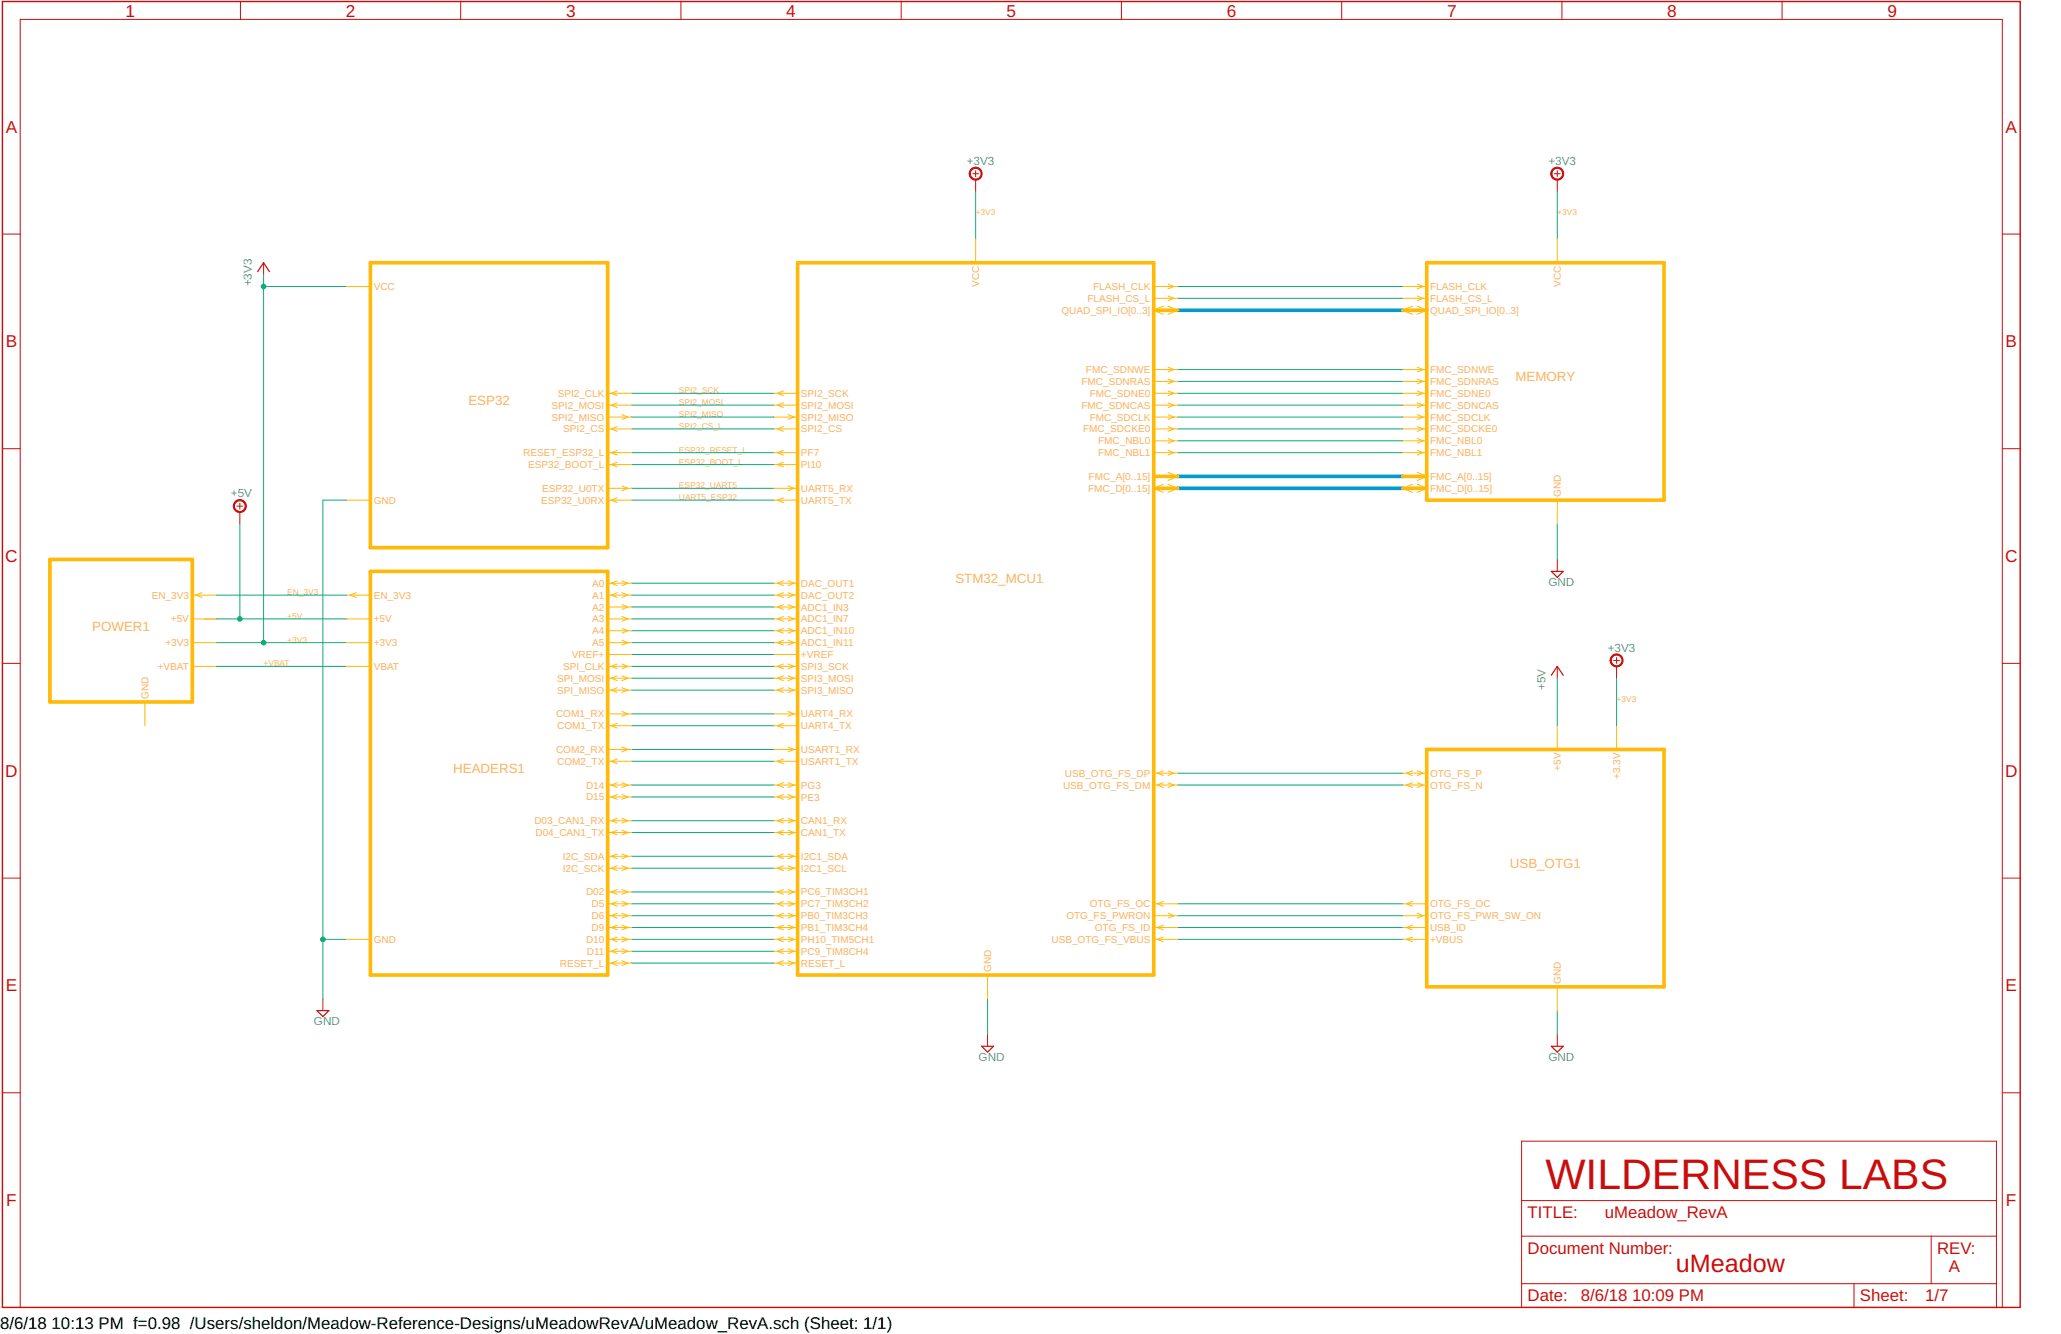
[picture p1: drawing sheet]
<svg xmlns="http://www.w3.org/2000/svg" width="432mm" height="279mm" viewBox="0 0 432 279" stroke-linecap="round" stroke-linejoin="round" font-family="sans-serif">
<path d="M.5 .3h422.7v273.5h-422.7z" fill="none" stroke="#c90d0c" stroke-width=".3"/>
<g fill="none" stroke="#c90d0c" stroke-width=".21">
<path d="M50.4 .3v3.8M96.5 .3v3.8M142.7 .3v3.8M188.8 .3v3.8M234.9 .3v3.8M281.1 .3v3.8M327.2 .3v3.8M373.4 .3v3.8M203.8 36.4h1.2M204.4 35.8v1.2M204.4 37.6v2.5M325.6 36.4h1.3"/>
<path d="M326.3 35.8v1.2M326.3 37.6v2.5M.5 49h3.7M55.2 55v2.5M419.5 49h3.7M.5 94h3.7M419.5 94h3.7M49.6 106h1.3M50.2 105.4v1.2M50.2 107.3v2.4M326.3 117.2v2.5M.5 138.9h3.7"/>
<path d="M326.3 139.6v2.4M338.1 138.3h1.2M338.7 137.7v1.2M338.7 139.6v2.4M419.5 138.9h3.7M.5 183.9h3.7M419.5 183.9h3.7M67.6 209.2v2.5M206.9 216.6v2.5M326.3 216.6v2.5M.5 228.9h3.7M318.8 239h99.5v34.8h-99.5z"/>
<path d="M419.5 228.9h3.7M318.8 258.9h99.5M318.8 251.5h99.5M404.6 258.9v10M4.2 273.8v-269.7h415.3v269.7M318.8 268.9h99.5M388.4 268.9v4.9"/>
</g>
<path d="M54 56.9l1.2-1.9 1.3 1.9M325 119.7h2.5l-1.2 1.2zM325 141.4l1.3-1.8 1.2 1.8M66.4 211.7h2.5l-1.3 1.2zM205.7 219.1h2.5l-1.3 1.3zM325 219.1h2.5l-1.2 1.3z" fill="none" stroke="#c90d0c" stroke-width=".25"/>
<g fill="#c90d0c" stroke="#c90d0c" stroke-width=".21">
<path d="M49.3 105.1a1.37 1.37 0 0 1 2.1 .2 1.37 1.37 0 0 1-.8 2 1.37 1.37 0 0 1-1.7-1.3h.2a1.12 1.12 0 0 1 1.7-.9 1.12 1.12 0 0 1 .1 1.9 1.12 1.12 0 0 1-1.8-.7v-.3h-.2z" fill-rule="evenodd"/>
<path d="M337.7 137.4a1.36 1.36 0 0 1 2.2 .2 1.36 1.36 0 0 1-.8 2 1.36 1.36 0 0 1-1.8-1.3h.3a1.13 1.13 0 0 1 1.5-1 1.13 1.13 0 0 1 .3 1.8 1.13 1.13 0 0 1-1.8-.5v-.3h-.3z" fill-rule="evenodd"/>
<path d="M203.4 35.4a1.36 1.36 0 0 1 2.2 .2 1.36 1.36 0 0 1-.8 2.1 1.36 1.36 0 0 1-1.7-1.3h.2a1.12 1.12 0 0 1 1.7-1 1.12 1.12 0 0 1 .1 1.9 1.12 1.12 0 0 1-1.8-.6v-.3h-.2z" fill-rule="evenodd"/>
<path d="M325.3 35.4a1.37 1.37 0 0 1 2.1 .3 1.37 1.37 0 0 1-.8 2 1.37 1.37 0 0 1-1.7-1.3h.2a1.11 1.11 0 0 1 1.6-1.1 1.11 1.11 0 0 1 .3 1.9 1.11 1.11 0 0 1-1.8-.5l-.1-.3h-.2z" fill-rule="evenodd"/>
</g>
<path d="M246.7 65h47.2M246.7 99.8h47.2M246.7 102.3h47.2" fill="none" stroke="#0598d7" stroke-width=".76"/>
<g fill="none" stroke="#0dab76" stroke-width=".21">
<path d="M55.2 57.5v77.1M204.4 40.1v10M326.3 40.1v10M55.2 60h17.4M246.7 60h47.2M246.7 62.5h47.2M246.7 77.4h47.2M246.7 79.9h47.2M132.3 94.8h29.8M132.3 82.4h29.8M132.3 84.9h29.8M132.3 87.4h29.8"/>
<path d="M132.3 89.8h29.8M132.3 97.3h29.8M246.7 94.8h47.2M246.7 82.4h47.2M246.7 84.9h47.2M246.7 87.4h47.2M246.7 89.8h47.2M246.7 92.3h47.2M50.2 109.7v19.9M72.6 104.8h-5v104.4M132.3 102.3h29.8M132.3 104.8h29.8"/>
<path d="M326.3 109.7v7.5M42.8 129.6h29.8M45.3 134.6h27.3M45.3 139.6h27.3M45.3 124.7h27.3M132.3 134.6h29.8M132.3 129.6h29.8M132.3 139.6h29.8M132.3 124.7h29.8M132.3 122.2h29.8M132.3 127.1h29.8M132.3 132.1h29.8"/>
<path d="M132.3 137.1h29.8M132.3 142h29.8M132.3 144.5h29.8M132.3 149.5h29.8M132.3 152h29.8M132.3 157h29.8M132.3 159.4h29.8M326.3 142v10M338.7 142v10M132.3 164.4h29.8M132.3 166.9h29.8M132.3 171.9h29.8"/>
<path d="M132.3 174.4h29.8M132.3 179.3h29.8M246.7 164.4h47.2M246.7 161.9h47.2M67.6 196.7h5M132.3 196.7h29.8M132.3 181.8h29.8M132.3 186.8h29.8M132.3 189.3h29.8M132.3 191.8h29.8M132.3 194.3h29.8M132.3 199.2h29.8"/>
<path d="M246.7 196.7h47.2M246.7 189.3h47.2M246.7 191.8h47.2M246.7 194.3h47.2M132.3 201.7h29.8M206.9 209.2v7.4M326.3 211.7v4.9"/>
</g>
<g fill="#0dab76" stroke="#0dab76" stroke-width=".21">
<circle cx="67.6" cy="196.7" r=".49"/>
<circle cx="55.2" cy="134.6" r=".49"/>
<circle cx="55.2" cy="60" r=".49"/>
<circle cx="50.2" cy="129.6" r=".49"/>
</g>
<path d="M77.6 55h49.7v59.7h-49.7zM167.1 55h74.6v149.2h-74.6zM298.9 55h49.7v49.8h-49.7zM241.7 65h5M293.9 65h5M241.7 99.8h5M293.9 99.8h5M10.5 117.2h29.8v29.8h-29.8zM77.6 119.7h49.7v84.5h-49.7zM241.7 102.3h5M293.9 102.3h5M298.9 157h49.7v49.7h-49.7z" fill="none" stroke="#ffba08" stroke-width=".76"/>
<g fill="none" stroke="#ffba08" stroke-width=".21">
<path d="M204.4 50.1v4.9M244.7 59.5l1.2 .5-1.2 .5M296.9 59.5l1.3 .5-1.3 .5M326.3 50.1v4.9M72.6 60h5M241.7 79.9h5M241.7 77.4h5M241.7 60h5M241.7 62.5h5M242.5 65.3l1.2 .5M243.7 64.1l-1.2 .5M244.7 79.4l1.2 .5-1.2 .5"/>
<path d="M244.7 76.9l1.2 .5-1.2 .5M244.7 62l1.2 .5-1.2 .5M244.7 64.1l1.2 .5M245.9 65.3l-1.2 .5M293.9 79.9h5M293.9 77.4h5M293.9 60h5M293.9 62.5h5M294.7 65.3l1.2 .5M295.9 64.1l-1.2 .5M296.9 79.4l1.3 .5-1.3 .5M296.9 76.9l1.3 .5-1.3 .5"/>
<path d="M296.9 62l1.3 .5-1.3 .5M296.9 64.1l1.3 .5M298.2 65.3l-1.3 .5M127.3 82.4h5M127.3 84.9h5M127.3 87.4h5M127.3 89.8h5M127.3 94.8h5M127.3 97.3h5M129.3 96.8l-1.2 .5 1.2 .5M129.3 81.9l-1.2 .5 1.2 .5M129.3 84.4l-1.2 .5 1.2 .5"/>
<path d="M129.3 89.3l-1.2 .5 1.2 .5M129.3 94.3l-1.2 .5 1.2 .5M130.3 86.8l1.3 .6-1.3 .4M162.1 82.4h5M162.1 84.9h5M162.1 87.4h5M162.1 89.8h5M162.1 94.8h5M162.1 97.3h5M164.1 81.9l-1.2 .5 1.2 .5M164.1 84.4l-1.2 .5 1.2 .5M164.1 89.3l-1.2 .5 1.2 .5"/>
<path d="M164.1 94.3l-1.2 .5 1.2 .5M164.1 96.8l-1.2 .5 1.2 .5M165.1 86.8l1.3 .6-1.3 .4M241.7 82.4h5M241.7 84.9h5M241.7 87.4h5M241.7 89.8h5M241.7 94.8h5M241.7 92.3h5M244.7 98.9l1.2 .5M244.7 94.3l1.2 .5-1.2 .5M244.7 91.8l1.2 .5-1.2 .5"/>
<path d="M244.7 89.3l1.2 .5-1.2 .5M244.7 86.8l1.2 .6-1.2 .4M244.7 84.4l1.2 .5-1.2 .5M244.7 81.9l1.2 .5-1.2 .5M293.9 82.4h5M293.9 84.9h5M293.9 87.4h5M293.9 89.8h5M293.9 94.8h5M293.9 92.3h5M296.9 98.9l1.3 .5M296.9 94.3l1.3 .5-1.3 .5"/>
<path d="M296.9 91.8l1.3 .5-1.3 .5M296.9 89.3l1.3 .5-1.3 .5M296.9 86.8l1.3 .6-1.3 .4M296.9 84.4l1.3 .5-1.3 .5M296.9 81.9l1.3 .5-1.3 .5M72.6 104.8h5M127.3 102.3h5M127.3 104.8h5M129.3 104.3l-1.2 .5 1.2 .5M130.3 101.8l1.3 .5-1.3 .5M162.1 102.3h5M162.1 104.8h5"/>
<path d="M164.1 104.3l-1.2 .5 1.2 .5M165.1 101.8l1.3 .5-1.3 .5M242.5 102.6l1.2 .5M243.7 101.4l-1.2 .5M244.7 101.4l1.2 .5M245.9 100.1l-1.2 .5M245.9 102.6l-1.2 .5M294.7 102.6l1.2 .5M295.9 101.4l-1.2 .5M296.9 101.4l1.3 .5M298.2 100.1l-1.3 .5M298.2 102.6l-1.3 .5"/>
<path d="M326.3 104.8v4.9M40.3 124.7h5M40.3 129.6h5M40.3 134.6h5M40.3 139.6h5M42.3 124.1l-1.3 .6 1.3 .4M72.6 124.7h5M72.6 129.6h5M72.6 134.6h5M72.6 139.6h5M74.6 124.1l-1.2 .6 1.2 .4M127.3 122.2h5"/>
<path d="M127.3 124.7h5M127.3 129.6h5M127.3 132.1h5M127.3 134.6h5M127.3 127.1h5M127.3 137.1h5M127.3 139.6h5M129.3 121.7l-1.2 .5 1.2 .5M129.3 124.1l-1.2 .6 1.2 .4M129.3 139.1l-1.2 .5 1.2 .5M130.3 121.7l1.3 .5-1.3 .5M130.3 124.1l1.3 .6-1.3 .4"/>
<path d="M130.3 126.6l1.3 .5-1.3 .5M130.3 129.1l1.3 .5-1.3 .5M130.3 131.6l1.3 .5-1.3 .5M130.3 134.1l1.3 .5-1.3 .5M130.3 139.1l1.3 .5-1.3 .5M162.1 122.2h5M162.1 124.7h5M162.1 129.6h5M162.1 132.1h5M162.1 134.6h5M162.1 127.1h5M162.1 137.1h5"/>
<path d="M162.1 139.6h5M164.1 121.7l-1.2 .5 1.2 .5M164.1 124.1l-1.2 .6 1.2 .4M164.1 129.1l-1.2 .5 1.2 .5M164.1 131.6l-1.2 .5 1.2 .5M164.1 134.1l-1.2 .5 1.2 .5M164.1 126.6l-1.2 .5 1.2 .5M164.1 139.1l-1.2 .5 1.2 .5M165.1 121.7l1.3 .5-1.3 .5M165.1 124.1l1.3 .6-1.3 .4M165.1 129.1l1.3 .5-1.3 .5M165.1 131.6l1.3 .5-1.3 .5"/>
<path d="M165.1 134.1l1.3 .5-1.3 .5M165.1 126.6l1.3 .5-1.3 .5M165.1 139.1l1.3 .5-1.3 .5M30.4 147v5M127.3 142h5M127.3 144.5h5M127.3 149.5h5M127.3 152h5M127.3 159.4h5M127.3 157h5M129.3 141.6l-1.2 .4 1.2 .6M129.3 144l-1.2 .5 1.2 .5"/>
<path d="M129.3 151.5l-1.2 .5 1.2 .5M129.3 159l-1.2 .4 1.2 .6M130.3 141.6l1.3 .4-1.3 .6M130.3 144l1.3 .5-1.3 .5M130.3 149l1.3 .5-1.3 .5M130.3 156.5l1.3 .5-1.3 .5M162.1 142h5M162.1 144.5h5M162.1 149.5h5M162.1 152h5M162.1 159.4h5M162.1 157h5"/>
<path d="M164.1 141.6l-1.2 .4 1.2 .6M164.1 144l-1.2 .5 1.2 .5M164.1 151.5l-1.2 .5 1.2 .5M164.1 159l-1.2 .4 1.2 .6M165.1 141.6l1.3 .4-1.3 .6M165.1 144l1.3 .5-1.3 .5M165.1 149l1.3 .5-1.3 .5M165.1 156.5l1.3 .5-1.3 .5M326.3 152v5M338.7 152v5M127.3 164.4h5M127.3 166.9h5"/>
<path d="M127.3 171.9h5M127.3 174.4h5M127.3 179.3h5M129.3 163.9l-1.2 .5 1.2 .5M129.3 166.4l-1.2 .5 1.2 .5M129.3 171.4l-1.2 .5 1.2 .5M129.3 173.9l-1.2 .5 1.2 .5M129.3 178.9l-1.2 .4 1.2 .6M130.3 163.9l1.3 .5-1.3 .5M130.3 166.4l1.3 .5-1.3 .5M130.3 171.4l1.3 .5-1.3 .5M130.3 173.9l1.3 .5-1.3 .5"/>
<path d="M130.3 178.9l1.3 .4-1.3 .6M162.1 164.4h5M162.1 166.9h5M162.1 171.9h5M162.1 174.4h5M162.1 179.3h5M164.1 163.9l-1.2 .5 1.2 .5M164.1 166.4l-1.2 .5 1.2 .5M164.1 171.4l-1.2 .5 1.2 .5M164.1 173.9l-1.2 .5 1.2 .5M164.1 178.9l-1.2 .4 1.2 .6M165.1 163.9l1.3 .5-1.3 .5"/>
<path d="M165.1 166.4l1.3 .5-1.3 .5M165.1 171.4l1.3 .5-1.3 .5M165.1 173.9l1.3 .5-1.3 .5M165.1 178.9l1.3 .4-1.3 .6M241.7 164.4h5M241.7 161.9h5M243.7 163.9l-1.2 .5 1.2 .5M243.7 161.4l-1.2 .5 1.2 .5M244.7 161.4l1.2 .5-1.2 .5M244.7 163.9l1.2 .5-1.2 .5M293.9 164.4h5M293.9 161.9h5"/>
<path d="M295.9 161.4l-1.2 .5 1.2 .5M295.9 163.9l-1.2 .5 1.2 .5M296.9 161.4l1.3 .5-1.3 .5M296.9 163.9l1.3 .5-1.3 .5M72.6 196.7h5M127.3 181.8h5M127.3 186.8h5M127.3 189.3h5M127.3 191.8h5M127.3 194.3h5M127.3 196.7h5M127.3 199.2h5"/>
<path d="M129.3 181.3l-1.2 .5 1.2 .5M129.3 186.3l-1.2 .5 1.2 .5M129.3 188.8l-1.2 .5 1.2 .5M129.3 191.3l-1.2 .5 1.2 .5M129.3 193.8l-1.2 .5 1.2 .5M129.3 196.3l-1.2 .4 1.2 .6M129.3 198.7l-1.2 .5 1.2 .5M130.3 181.3l1.3 .5-1.3 .5M130.3 186.3l1.3 .5-1.3 .5M130.3 188.8l1.3 .5-1.3 .5M130.3 191.3l1.3 .5-1.3 .5M130.3 193.8l1.3 .5-1.3 .5"/>
<path d="M130.3 196.3l1.3 .4-1.3 .6M130.3 198.7l1.3 .5-1.3 .5M162.1 181.8h5M162.1 186.8h5M162.1 189.3h5M162.1 191.8h5M162.1 194.3h5M162.1 196.7h5M162.1 199.2h5M164.1 181.3l-1.2 .5 1.2 .5M164.1 186.3l-1.2 .5 1.2 .5M164.1 188.8l-1.2 .5 1.2 .5"/>
<path d="M164.1 191.3l-1.2 .5 1.2 .5M164.1 193.8l-1.2 .5 1.2 .5M164.1 196.3l-1.2 .4 1.2 .6M164.1 198.7l-1.2 .5 1.2 .5M165.1 181.3l1.3 .5-1.3 .5M165.1 186.3l1.3 .5-1.3 .5M165.1 188.8l1.3 .5-1.3 .5M165.1 191.3l1.3 .5-1.3 .5M165.1 193.8l1.3 .5-1.3 .5M165.1 196.3l1.3 .4-1.3 .6M165.1 198.7l1.3 .5-1.3 .5M241.7 189.3h5"/>
<path d="M241.7 191.8h5M241.7 194.3h5M241.7 196.7h5M243.7 188.8l-1.2 .5 1.2 .5M243.7 193.8l-1.2 .5 1.2 .5M243.7 196.3l-1.2 .4 1.2 .6M244.7 191.3l1.2 .5-1.2 .5M293.9 189.3h5M293.9 191.8h5M293.9 194.3h5M293.9 196.7h5M295.9 196.3l-1.2 .4 1.2 .6"/>
<path d="M295.9 193.8l-1.2 .5 1.2 .5M295.9 188.8l-1.2 .5 1.2 .5M296.9 191.3l1.3 .5-1.3 .5M127.3 201.7h5M129.3 201.2l-1.2 .5 1.2 .5M130.3 201.2l1.3 .5-1.3 .5M162.1 201.7h5M164.1 201.2l-1.2 .5 1.2 .5M165.1 201.2l1.3 .5-1.3 .5M206.9 204.2v5M326.3 206.7v5"/>
</g>
<text font-size="8.9" fill="#c90d0c" x="323.8" y="249">WILDERNESS LABS</text>
<text font-size="5.3" fill="#c90d0c" x="351.1" y="266.4">uMeadow</text>
<g font-size="3.6" fill="#c90d0c">
<text x="26.3" y="3.5">1</text>
<text x="72.5" y="3.5">2</text>
<text x="118.6" y="3.5">3</text>
<text x="164.7" y="3.5">4</text>
<text x="210.9" y="3.5">5</text>
<text x="257" y="3.5">6</text>
<text x="303.2" y="3.5">7</text>
<text x="349.3" y="3.5">8</text>
<text x="395.4" y="3.5">9</text>
<text x="1.2" y="27.8">A</text>
<text x="420.2" y="27.8">A</text>
<text x="1.2" y="72.8">B</text>
<text x="420.2" y="72.8">B</text>
<text x="1.1" y="117.7">C</text>
<text x="420.1" y="117.7">C</text>
<text x="1.1" y="162.7">D</text>
<text x="420.1" y="162.7">D</text>
<text x="1.2" y="207.7">E</text>
<text x="420.2" y="207.7">E</text>
<text x="1.3" y="252.6">F</text>
<text x="420.3" y="252.6">F</text>
</g>
<g font-size="3.5" fill="#c90d0c">
<text x="320" y="255.2">TITLE:</text>
<text x="336.2" y="255.2">uMeadow_RevA</text>
<text x="320" y="262.6">Document Number:</text>
<text x="405.8" y="262.6">REV:</text>
<text x="408.3" y="266.4">A</text>
<text x="320" y="272.6">Date:</text>
<text x="331.2" y="272.6">8/6/18</text>
<text x="342" y="272.6">10:09 PM</text>
<text x="389.7" y="272.6">Sheet:</text>
<text x="403.3" y="272.6">1/7</text>
</g>
<g font-size="3.5">
<text x="0" y="278.4">8/6/18</text>
<text x="10.8" y="278.4">10:13 PM f=0.98 /Users/sheldon/Meadow-Reference-Designs/uMeadowRevA/uMeadow_RevA.sch (Sheet: 1/1)</text>
</g>
<g font-size="2.8" fill="#fbaf5c">
<text x="317.5" y="79.9">MEMORY</text>
<text x="98.1" y="84.9">ESP32</text>
<text x="200.2" y="122.2">STM32_MCU1</text>
<text x="19.3" y="132.1">POWER1</text>
<text x="94.9" y="161.9">HEADERS1</text>
<text x="316.3" y="181.8">USB_OTG1</text>
</g>
<g font-size="2.5" fill="#808080">
<text x="202.5" y="34.5">+3V3</text>
<text x="324.4" y="34.5">+3V3</text>
<text x="52.7" y="60" transform="rotate(-90 52.7 60)">+3V3</text>
<text x="48.4" y="104.1">+5V</text>
<text x="324.4" y="122.8">GND</text>
<text x="336.8" y="136.5">+3V3</text>
<text x="323.8" y="144.5" transform="rotate(-90 323.8 144.5)">+5V</text>
<text x="65.8" y="214.8">GND</text>
<text x="205" y="222.2">GND</text>
<text x="324.4" y="222.2">GND</text>
</g>
<g font-size="2.1" fill="#fbaf5c">
<text x="78.3" y="60.7">VCC</text>
<text x="205.2" y="60.1" transform="rotate(-90 205.2 60.1)">VCC</text>
<text x="222.4" y="65.7">QUAD_SPI_IO[0..3]</text>
<text x="227.9" y="63.2">FLASH_CS_L</text>
<text x="229" y="60.7">FLASH_CLK</text>
<text x="299.6" y="60.7">FLASH_CLK</text>
<text x="299.6" y="63.2">FLASH_CS_L</text>
<text x="299.6" y="65.7">QUAD_SPI_IO[0..3]</text>
<text x="327" y="60.1" transform="rotate(-90 327 60.1)">VCC</text>
<text x="116.9" y="83.1">SPI2_CLK</text>
<text x="167.8" y="83.1">SPI2_SCK</text>
<text x="226.6" y="80.6">FMC_SDNRAS</text>
<text x="227.5" y="78.1">FMC_SDNWE</text>
<text x="228.3" y="83.1">FMC_SDNE0</text>
<text x="299.6" y="83.1">FMC_SDNE0</text>
<text x="299.6" y="80.6">FMC_SDNRAS</text>
<text x="299.6" y="78.2">FMC_SDNWE</text>
<text x="115.6" y="85.6">SPI2_MOSI</text>
<text x="115.6" y="88.1">SPI2_MISO</text>
<text x="167.8" y="85.6">SPI2_MOSI</text>
<text x="167.8" y="88.1">SPI2_MISO</text>
<text x="226.6" y="85.6">FMC_SDNCAS</text>
<text x="228.3" y="88.1">FMC_SDCLK</text>
<text x="299.6" y="88.1">FMC_SDCLK</text>
<text x="299.6" y="85.6">FMC_SDNCAS</text>
<text x="109.6" y="95.5">RESET_ESP32_L</text>
<text x="118" y="90.6">SPI2_CS</text>
<text x="167.8" y="90.6">SPI2_CS</text>
<text x="167.8" y="95.6">PF7</text>
<text x="226.9" y="90.6">FMC_SDCKE0</text>
<text x="230.1" y="95.5">FMC_NBL1</text>
<text x="230.1" y="93.1">FMC_NBL0</text>
<text x="299.6" y="95.6">FMC_NBL1</text>
<text x="299.6" y="93.1">FMC_NBL0</text>
<text x="299.6" y="90.6">FMC_SDCKE0</text>
<text x="110.7" y="98">ESP32_BOOT_L</text>
<text x="167.8" y="98">PI10</text>
<text x="228.1" y="100.5">FMC_A[0..15]</text>
<text x="299.6" y="100.5">FMC_A[0..15]</text>
<text x="78.3" y="105.5">GND</text>
<text x="113.4" y="105.5">ESP32_U0RX</text>
<text x="113.6" y="103">ESP32_U0TX</text>
<text x="167.8" y="103">UART5_RX</text>
<text x="167.8" y="105.5">UART5_TX</text>
<text x="228" y="103">FMC_D[0..15]</text>
<text x="299.6" y="103">FMC_D[0..15]</text>
<text x="327" y="104.1" transform="rotate(-90 327 104.1)">GND</text>
<text x="31.8" y="125.4">EN_3V3</text>
<text x="78.3" y="125.4">EN_3V3</text>
<text x="124.1" y="122.9">A0</text>
<text x="124.1" y="125.4">A1</text>
<text x="167.8" y="122.9">DAC_OUT1</text>
<text x="167.8" y="125.4">DAC_OUT2</text>
<text x="35.8" y="130.4">+5V</text>
<text x="78.3" y="130.4">+5V</text>
<text x="124.1" y="127.9">A2</text>
<text x="124.1" y="130.4">A3</text>
<text x="167.8" y="130.4">ADC1_IN7</text>
<text x="167.8" y="127.9">ADC1_IN3</text>
<text x="34.6" y="135.3">+3V3</text>
<text x="78.3" y="135.3">+3V3</text>
<text x="119.8" y="137.8">VREF+</text>
<text x="124.1" y="132.8">A4</text>
<text x="124.1" y="135.3">A5</text>
<text x="167.8" y="132.9">ADC1_IN10</text>
<text x="167.8" y="135.3">ADC1_IN11</text>
<text x="167.8" y="137.8">+VREF</text>
<text x="33.1" y="140.3">+VBAT</text>
<text x="78.3" y="140.3">VBAT</text>
<text x="116.7" y="142.8">SPI_MOSI</text>
<text x="118" y="140.3">SPI_CLK</text>
<text x="167.8" y="140.3">SPI3_SCK</text>
<text x="167.8" y="142.8">SPI3_MOSI</text>
<text x="31.1" y="146.3" transform="rotate(-90 31.1 146.3)">GND</text>
<text x="116.7" y="145.3">SPI_MISO</text>
<text x="167.8" y="145.3">SPI3_MISO</text>
<text x="116.5" y="150.2">COM1_RX</text>
<text x="116.7" y="152.7">COM1_TX</text>
<text x="167.8" y="150.3">UART4_RX</text>
<text x="167.8" y="152.7">UART4_TX</text>
<text x="116.5" y="157.7">COM2_RX</text>
<text x="116.7" y="160.2">COM2_TX</text>
<text x="167.8" y="160.2">USART1_TX</text>
<text x="167.8" y="157.7">USART1_RX</text>
<text x="327" y="161.5" transform="rotate(-90 327 161.5)">+5V</text>
<text x="122.8" y="165.2">D14</text>
<text x="122.8" y="167.7">D15</text>
<text x="167.8" y="165.2">PG3</text>
<text x="167.8" y="167.7">PE3</text>
<text x="222.7" y="165.2">USB_OTG_FS_DM</text>
<text x="223.1" y="162.7">USB_OTG_FS_DP</text>
<text x="299.6" y="162.7">OTG_FS_P</text>
<text x="299.6" y="165.2">OTG_FS_N</text>
<text x="339.4" y="163.2" transform="rotate(-90 339.4 163.2)">+3.3V</text>
<text x="112" y="172.6">D03_CAN1_RX</text>
<text x="167.8" y="172.6">CAN1_RX</text>
<text x="112.2" y="175.1">D04_CAN1_TX</text>
<text x="167.8" y="175.1">CAN1_TX</text>
<text x="117.9" y="180.1">I2C_SDA</text>
<text x="117.9" y="182.6">I2C_SCK</text>
<text x="167.8" y="180.1">I2C1_SDA</text>
<text x="167.8" y="182.6">I2C1_SCL</text>
<text x="122.8" y="187.5">D02</text>
<text x="123.9" y="190">D5</text>
<text x="167.8" y="187.6">PC6_TIM3CH1</text>
<text x="167.8" y="190">PC7_TIM3CH2</text>
<text x="228.3" y="190">OTG_FS_OC</text>
<text x="299.6" y="190">OTG_FS_OC</text>
<text x="78.3" y="197.5">GND</text>
<text x="122.8" y="197.5">D10</text>
<text x="123.9" y="192.5">D6</text>
<text x="123.9" y="195">D9</text>
<text x="167.8" y="192.5">PB0_TIM3CH3</text>
<text x="167.8" y="195">PB1_TIM3CH4</text>
<text x="167.8" y="197.5">PH10_TIM5CH1</text>
<text x="220.3" y="197.5">USB_OTG_FS_VBUS</text>
<text x="223.4" y="192.5">OTG_FS_PWRON</text>
<text x="229.4" y="195">OTG_FS_ID</text>
<text x="299.6" y="197.5">+VBUS</text>
<text x="299.6" y="195">USB_ID</text>
<text x="299.6" y="192.5">OTG_FS_PWR_SW_ON</text>
<text x="117.3" y="202.5">RESET_L</text>
<text x="122.9" y="200">D11</text>
<text x="167.8" y="200">PC9_TIM8CH4</text>
<text x="167.8" y="202.5">RESET_L</text>
<text x="207.6" y="203.5" transform="rotate(-90 207.6 203.5)">GND</text>
<text x="327" y="206" transform="rotate(-90 327 206)">GND</text>
</g>
<g font-size="1.8" fill="#fbaf5c">
<text x="204.4" y="45.1">+3V3</text>
<text x="326.3" y="45.1">+3V3</text>
<text x="142.2" y="82.4">SPI2_SCK</text>
<text x="142.2" y="84.9">SPI2_MOSI</text>
<text x="142.2" y="87.4">SPI2_MISO</text>
<text x="142.2" y="89.8">SPI2_CS_L</text>
<text x="142.2" y="94.8">ESP32_RESET_L</text>
<text x="142.2" y="97.3">ESP32_BOOT_L</text>
<text x="142.2" y="102.3">ESP32_UART5</text>
<text x="142.2" y="104.8">UART5_ESP32</text>
<text x="60.2" y="124.6">EN_3V3</text>
<text x="60.2" y="129.6">+5V</text>
<text x="60.2" y="134.6">+3V3</text>
<text x="55.2" y="139.6">+VBAT</text>
<text x="338.7" y="147">+3V3</text>
</g>
</svg>
